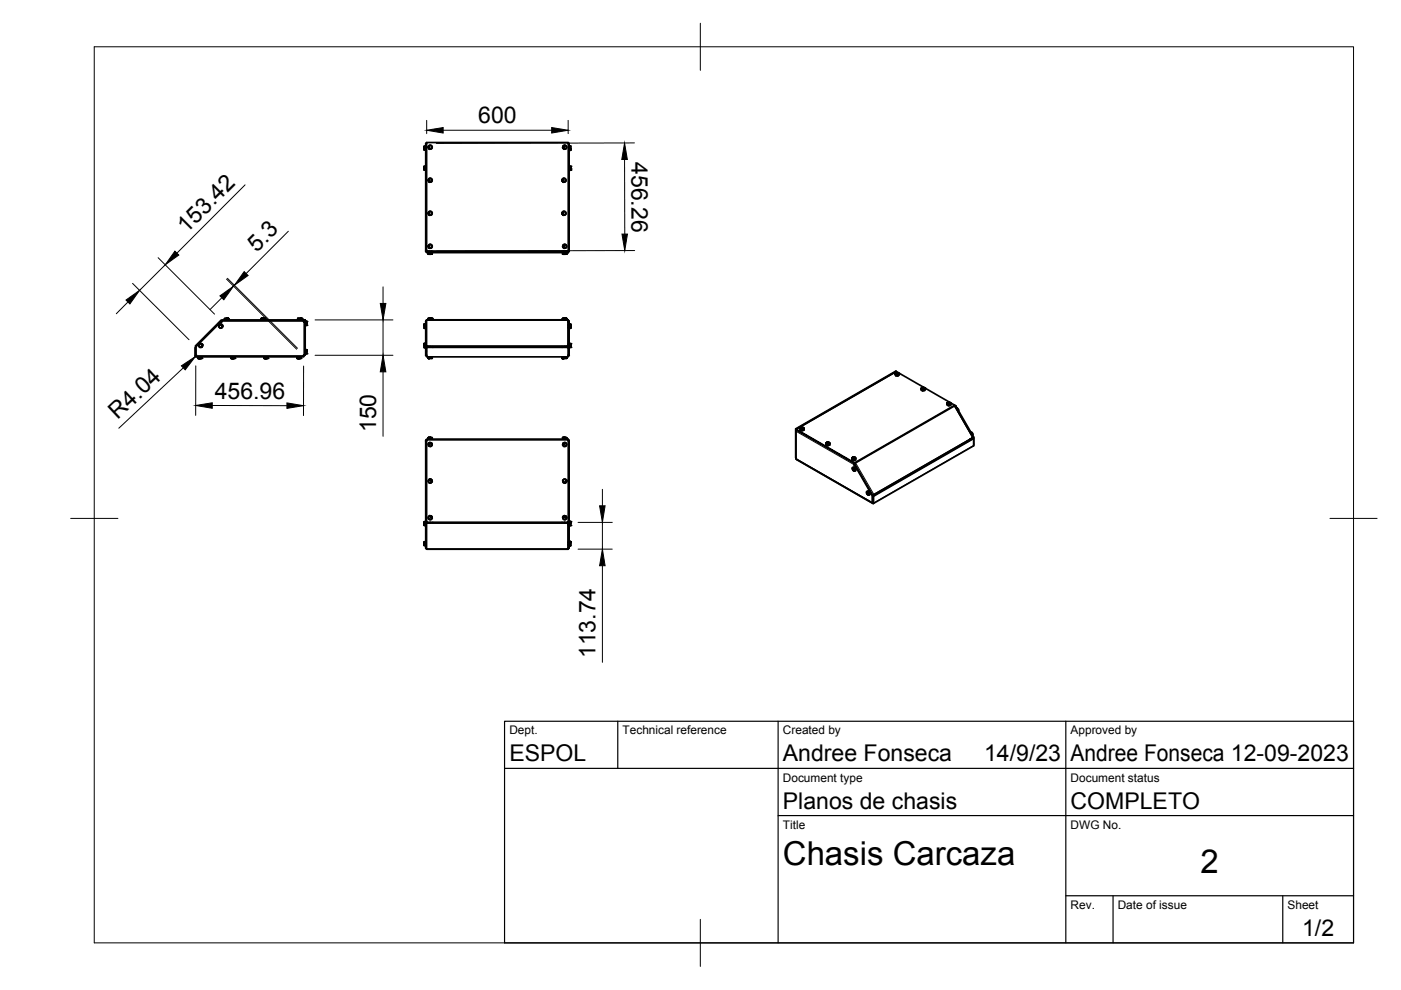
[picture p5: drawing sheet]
<svg xmlns="http://www.w3.org/2000/svg" width="297mm" height="210mm" viewBox="0 0 297 210" stroke-linecap="round" stroke-linejoin="round" font-family="sans-serif">
<!-- layer: Visible -->
<g fill="none" stroke="#000" stroke-width=".36">
<path d="M89.9 35.6v.2M89.9 35.8v.2M89.9 35.7h.3v.4h-.2M89.9 31.4h.3v.4h-.2M89.9 31.6v.1M89.9 35.4h.1M89.9 35.6h.1M89.9 35.9h.1M89.9 35.8h.1M89.9 31.6h.1M89.9 31.2h.1M89.9 35.3v.2"/>
<path d="M89.9 35.5v.1M89.9 35.5h.1M89.9 35.3v.8M89.9 35.5v.4M89.9 35.9v.2M89.9 31.1v.2M89.9 31.5v.1M89.9 31.3h.1M89.9 31v.8M89.9 31.2v.4M89.9 31.6v.2M89.9 31v.2"/>
<path d="M90 35.3h.2v.4M90 31h.2M90.2 31v.4M90.2 35.3h.1M90.2 31h.1M90.3 36l-.1 .1M90.3 31.8h-.1M90.5 30.3l-.2 .1v22.8M90.8 38.1v.2a.42 .42 0 0 0 .3 .3 .42 .42 0 0 0 .5-.2M90.8 38.2l.2 .1zM90.8 38.1l.2-.2a.42 .42 0 0 1 .5 0 .42 .42 0 0 1 .1 .5M90.8 31.1v.2a.42 .42 0 0 0 .3 .3 .42 .42 0 0 0 .5-.2"/>
<path d="M90.8 31.2l.2 .1zM90.8 38.1l.2 .1zM90.8 31.1l.2 .1zM90.9 38.1v.3M90.9 31.1v.3M90.9 38.1a.39 .39 0 0 1 .5-.3 .39 .39 0 0 1 .2 .6M91 38.3h.1M90.9 31.4h.1zM90.9 38.2h.1M90.9 31.2h.1M90.9 38h.2zM90.9 38.5h.1"/>
<path d="M90.9 31h.2zM90.9 31.4h.1M90.9 38.3l.1 .1M90.9 31.3l.1 .1M90.9 38.4h.1M91 38.5h.1M91 31.5h.1M91 31.4v.1M91.1 38.4l-.1 .1M91.1 38.4v.1M91.1 31.4l-.1 .1M91.1 31.4v.1"/>
<path d="M91.1 31.4h-.1M91.5 31l.2 .1-.1 .3M91.5 31l-.1-.2-.5 .1-.1 .2M91.5 31l.1 .4M91.5 31a.39 .39 0 0 0-.6 .1M91.6 38.4a.39 .39 0 0 1-.7 0M91.6 31.4a.39 .39 0 0 1-.7 0M119.2 38.1l-.1 .2a.42 .42 0 0 0 .4 .3 .42 .42 0 0 0 .5-.2M119.2 38.2l.1 .1zM119.2 38.1l.1-.2a.43 .43 0 0 1 .5 0 .43 .43 0 0 1 .2 .5M119.2 38.1a.39 .39 0 0 0 .2 .5 .39 .39 0 0 0 .5-.2M119.2 38.1a.39 .39 0 0 1 .5-.3 .39 .39 0 0 1 .2 .6"/>
<path d="M119.3 38.4h.1M119.2 38.1l.1 .1zM119.3 38.2h.1M119.3 37.9l.1 .2zM119.3 38.3l.1 .1M119.4 31.1l-.1 .2a.44 .44 0 0 0 .4 .3 .44 .44 0 0 0 .4-.2M119.4 31.2l.1 .1zM119.4 31.1a.39 .39 0 0 0 .2 .5 .39 .39 0 0 0 .5-.2M119.4 31.4h.1zM119.4 31.1l.1 .1zM119.4 38.5h.1M119.4 31.2h.1"/>
<path d="M119.4 38.4v.1M119.4 31h.2zM119.5 38.4l-.1 .1M119.5 31.3v.1M119.5 31.5h.1M119.5 31.4v.1M119.6 31.4l-.1 .1M119.6 31.4h.1M120 31l.2 .2-.1 .2M120 31l-.1-.2-.5 .1v.2M120 31l.1 .4M120 31a.39 .39 0 0 0-.6 .1"/>
<path d="M120.5 30.4v-.2h-30.1v23h30.3M120.5 30.4v22.9h-1.3v.1h1.3M120.5 30.4h.2v22.8M120.7 36v.1M120.7 31.8h.1M120.7 31.6v.3h.3M120.7 35.3h.1M120.7 31h.1M121 35.2v.9zM121 35.6h-.3v.4h.3M121 35.2h-.3v.4M121 30.9v.9"/>
<path d="M121 31.2h-.3v.4h.3M121 30.9h-.3v.3M121 36h.1M121 35.7v.1M121 35.8h.1M121 31.8v.1M121 31.5h.1M121 35.9h.1M121 31.6h.1M121 31.7h.1M121 36h-.3M121 35.8v.2"/>
<path d="M121 31.6v.1M121 31.5v.1M121 31.7v.1M90.3 53.2l.1 .2v-.2M90.3 53.2h.1M90.4 53.4h30.1v.2h-30.1zM90.4 53.2l1.4 .1v.1h-1.4M90.8 53.9h.1M90.8 53.9h.9h-.6M90.8 52.2l.2 .1zM90.8 45.1l-.1 .2 .2 .2M90.8 45.2l.2 .1z"/>
<path d="M90.8 52.1h.2zM90.8 45.1l.2 .1zM90.8 53.6h.1M90.9 45.1v.4M91 45.4h.1M90.9 52.1h.1M90.9 45.2h.1M90.9 53.9v-.3h-.2v.3h.4M90.9 52h.2zM91 52.4h.1M90.9 45h.2zM90.9 53.6h.5"/>
<path d="M90.9 53.9h.1M91 53.9h.1M91 53.2v.1M91 52.4h-.1h.1M91 53.9h-.2M91 52.5h.1M91 45.5h.1M91.1 52.4l-.1 .1M91.1 52.4v.1M91.1 45.4l-.1 .1M91.1 45.4v.1M91.1 53.9h.1"/>
<path d="M91.1 51.8l-.1 .1-.2 .3 .1 .3M91.1 51.8h.3l.1 .2M91.1 44.8h.3l.1 .2M91.1 44.8l-.3 .3M91.2 53.9h-.1M91.2 51.8l.3 .2M91.2 44.8l.3 .2M91.2 51.8a.39 .39 0 0 0-.3 .7M91.2 44.8l-.3 .3M91.3 53.9h-.1M91.3 53.9h.1M91.4 53.9h.1"/>
<path d="M91.4 53.9v-.3h.3v.3M91.4 53.9h-.1M91.5 53.2v.1M91.5 52l.2 .1-.1 .3M91.5 45l.2 .1-.1 .3M91.5 52l.1 .4M91.5 45l.1 .4M91.6 52.4l-.2 .2-.4 .1-.1-.2M91.6 45.4l-.1 .2h-.5l-.1-.1M91.6 53.6h.1M91.6 52.4a.39 .39 0 0 1-.7 .1M91.6 45.4a.39 .39 0 0 1-.7 .1"/>
<path d="M119.2 45.1l-.1 .2 .2 .2M119.2 45.2l.1 .1zM119.2 45.1l.1 .4M119.3 45.4h.1M119.2 45.1l.1 .1zM119.3 45.2h.1M119.3 53.9h.1M119.3 53.9h.9h-.5M119.3 45l.1 .1zM119.4 53.9h.1M119.4 52.2l.1 .1zM119.4 53.6h-.1"/>
<path d="M119.4 45.4h-.1M119.4 52.4h.1zM119.4 52.1h.1zM119.4 45.5h.1M119.4 52.1h.1M119.4 53.9v-.3h-.1v.3h.4M119.4 53.6h.5M119.5 45.4l-.1 .1M119.5 52v.1zM119.5 53.2v.1M119.5 53.9h.1M119.5 52.4h.1"/>
<path d="M119.5 44.8h.3l.1 .2M119.5 44.8l-.2 .1-.1 .2M119.5 52.5h.1M119.5 44.8l.4 .2M119.5 44.8l-.3 .3M119.6 52.4l-.1 .1M119.6 53.9h.1M119.7 53.9h-.1M119.7 51.8l-.3 .1-.1 .4 .1 .2M119.7 51.8h.2l.1 .2M119.7 51.8l.3 .2M119.7 51.8a.39 .39 0 0 0-.3 .7"/>
<path d="M119.7 53.9h.1M119.8 53.9h-.1M119.8 53.9h.1M119.9 53.9v-.3h.3v.3M119.9 45l.1 .2v.2M119.9 53.9h.1M119.9 45v.4M119.9 45.4a.39 .39 0 0 1-.6 .1M120 53.9h-.2M120 45.4l-.2 .2h-.4l-.1-.1M120 53.2v.1M120 52l.2 .2-.1 .2"/>
<path d="M120 52l.1 .4M120.1 53.6h.1M120.1 52.4a.39 .39 0 0 1-.7 .1M120.1 52.4l-.1 .2-.5 .1-.1-.2M120.5 53.2v.2l.2-.2M41.4 75.5v-1.8h.1l.1 1.8h22.8M41.4 75.5l.2 .2h22.8v-.2M42 76h.8M42 76h.1M42 75.7h.1M42.1 76h.2M42.1 76h.1"/>
<path d="M42.2 76h.1M42.2 73.1l-.1 .2a.43 .43 0 0 0 .5 .4 .43 .43 0 0 0 .3-.6M42.2 73.1l.1-.2 .4-.1 .2 .3M42.3 75.7h-.4v.3M42.3 76h.1M42.4 76h.2M42.4 76h.1M42.6 76h.1M42.7 76h-.1M42.7 73v.1M42.7 73h.1M42.7 75.7h.1"/>
<path d="M42.7 73.4l.1 .2zM42.7 76v-.3l.1 .3M42.7 75.7h-.4v.3M42.8 73h.1M42.8 73.3l.1 .1zM42.9 73.1h.1M42.8 73.2l.1 .1zM42.8 73.4h.1M42.8 76h-.7M42.8 73.1h.1zM42.9 73a.39 .39 0 0 1-.3 .6 .39 .39 0 0 1-.4-.6M42.9 73a.39 .39 0 0 0-.7 0"/>
<path d="M46.9 68.9h.1M46.9 68.8v.1M46.9 68.8h.1M47 68.9h.1M47 69l.2 .1zM47 69.2l.1 .2zM47.1 67.9h17.5v.1h-17.5zM47.1 68l-.2-.1-5.5 5.5 .2 .1M47.1 68v.3l-.1-.2-5.4 5.4v2h22.8M47.1 68.8l.1 .2a.42 .42 0 0 1-.2 .5 .42 .42 0 0 1-.5 0M47.1 69.1l.1 .1zM47.1 68.8l-.3-.1a.43 .43 0 0 0-.4 .3 .43 .43 0 0 0 .1 .5"/>
<path d="M47.1 68h17.3M47.1 68.8a.39 .39 0 0 1 0 .6 .39 .39 0 0 1-.5 0M47.1 68.8a.39 .39 0 0 0-.6 .1 .39 .39 0 0 0 .1 .5M47.1 68.9h.1M47.1 69.2h.1M47.6 67.6l.8-.1zM47.6 67.6v.2h.3M47.7 67.8v.1M47.9 67.6v.2h.5v-.2M48 67.5h.1M48.1 67.5h.1M48.2 67.5h.1"/>
<path d="M48.2 67.5h-.1M48.3 67.5h.1M48.4 67.5h.1M48.5 67.5v.3h-.1M48.5 67.5h.1M48.5 67.8l-.1 .1M49 75.7h.1M49.1 76h.2M49.1 76h-.2h.9M49.1 76h.1M49.2 76h.1M49.3 75.7h-.4v.3"/>
<path d="M49.3 76h.1M49.4 76h.2M49.4 76h.1M49.6 76h.1M49.7 75.7h.1M49.7 75.7h-.4v.3M49.8 76l-.1-.3v.3h-.1M49.8 76h-.7M55.4 67.6l.1-.1zM55.4 67.6v.2h.2v-.2M55.4 67.8v.1M55.4 67.5h.2"/>
<path d="M55.4 67.5h.1M55.5 67.5h.1M55.5 67.5h.4zM55.6 67.5h.2M55.6 67.5h.1M55.7 67.5h.1M55.8 67.5h.1M55.9 67.5h.3M55.9 67.5l.4 .1M55.9 67.5h.1M56 75.7h.1M56 67.5h.1"/>
<path d="M56.1 67.5h.1M56.1 67.6v.2h-.5M56.1 76h.1M56.1 76h-.2h.9M56.2 67.5h.1M56.2 76h.1M56.2 67.8v.1M56.2 67.5v.1M56.3 67.6v.2h-.2M56.3 76h.1M56.3 75.7h-.4v.3M56.3 76h.2"/>
<path d="M56.4 76h.1M56.5 76h.1M56.6 76h.1M56.7 76h-.1M56.7 75.7h-.4v.3M56.7 75.7l.1 .3zM56.8 76h-.7M62.9 75.7h.4M62.9 75.7v.3M63 76h.8M63 76h.5M63 75.7h.1"/>
<path d="M63.1 76h.2M63.1 67.6v.2M63.1 67.6h.1M63.1 67.6v.2l.1-.2M63.2 67.5l.8 .1zM63.2 76h.1M63.3 76h.1M63.4 76h.1M63.5 76h.1M63.5 76h.3v-.3l-.1 .3h-.1M63.6 76h.1M63.6 67.6v.2h.4v-.2"/>
<path d="M63.6 67.8l-.4 .1M63.6 67.5h-.1M63.6 67.5h.1M63.6 67.5h.2M63.7 75.7h-.4v.3M63.7 75.7h.1M63.8 67.5h.1M63.9 67.5h.1M63.9 67.8v.1M64 67.5v.3M64.4 68v.2zM64.4 68.2h.2z"/>
<path d="M64.4 75.3h.2zM64.4 75.3v.2zM64.6 67.8h.1v7.5h-.1zM64.6 68.2v7.1M64.7 74.2v.4h.3M64.7 68.9v.1M64.7 74.9v.1M64.7 68.2v.4h.3M64.7 68.6v.4h.3M64.7 74.6v.4h.3M64.7 68.2h.1M65 74.2v.8z"/>
<path d="M65 68.2l-.3-.1 .3 .1M65 68.5h.1M65 68.2v.8zM65 74.2l-.3-.1 .3 .1M65 74.5h.1M65 74.4h.1M65 68.2h.1M65 68.4h.1M65 68.3h.1M65 74.2h.1M65 68.4v.1M65 68.2v.2"/>
<path d="M65 74.4v.1M65 74.2v.2M89.9 68.9h.1M89.9 68.8h.1M89.9 73h.1M89.9 72.9h.1M89.9 68.8v.2M89.9 69h.1M89.9 68.8l.1 .8M89.9 72.9v.2M89.9 73.1h.1M89.9 72.9l.1 .8"/>
<path d="M90 68.7l-.1 .1zM90 68.9h.2v.5h-.2M90 68.7h.2v.2M90 72.8l-.1 .1M90 73h.2v.5h-.2M90 72.8h.2v.2M90.2 69.4v.2h-.2M90.2 73.5v.2h-.2M90.2 68.8h.1M90.2 72.9h.1M90.3 73.5h.1M90.3 69.5h-.1"/>
<path d="M90.3 73.6l-.1 .1M90.4 73.5l.2-.1h29.6l.5 .1M90.4 75.3v-7.2h-.1v7.2l.2 .2M90.4 75.3h.1M90.4 68v5.5M90.4 74.4h.1M90.4 68l-.1 .1M90.4 73.7h30.1v2h-30.1zM90.4 67.9h30.1l-.1 .1M90.6 73.5v.2M90.7 67.6l.1 .2-.4 .1M90.8 67.6v.2h.1v-.2"/>
<path d="M90.8 76h.1M90.8 67.5l-.1 .1M90.8 67.5h.1M90.8 67.5h.8M90.8 67.8v.1M90.8 76h.2M90.8 75.7h.1M90.9 67.8h.4M90.9 76h.1M90.9 76v-.3h.5v.3M90.9 75.7h-.2v.3M91 76h.1"/>
<path d="M91 67.5h.1M91 67.5h-.2M91.1 67.5h.1M91.1 76h.1M91.2 67.5h.1M91.2 73.5h.1M91.2 67.5h.2M91.2 73.5h-.6M91.3 67.6v.2h.4v-.2M91.4 67.5h.1M91.4 75.7h.3v.3M91.4 67.5h.2"/>
<path d="M91.5 67.5l-.7 .1M91.5 67.5h.1M91.6 67.5h.1M91.6 75.7h.1M91.6 67.8v.1M91.6 67.5l.1 .1M91.6 76h-.8M91.7 67.6v.2h27.6v-.2M91.8 73.5v.2M119.1 76h.1M119.2 73.5v.2M119.2 75.7h.1"/>
<path d="M119.2 76h.1M119.3 67.6h.1M119.3 67.6v.2h.1v-.2M119.3 75.7h-.2l.1 .3M119.3 76h.1M119.3 67.8l.1 .1M119.4 76h-.1M119.4 75.7h-.1M119.4 67.5h.1M119.4 76h.1M119.4 75.7h-.1v.3M119.5 76h.1"/>
<path d="M119.5 67.5h.1M119.5 67.5h.2M119.5 67.5h-.1M119.6 76h.1M119.6 67.5h.1M119.6 67.5h.5M119.6 67.5l-.3 .1M119.7 67.5h.1M119.7 73.5h.1M119.7 73.5h.6M119.8 67.5h.1M119.8 67.6v.2h-.4"/>
<path d="M119.8 67.8l.7 .1M119.9 67.5h.1M119.9 76v-.3h-.5v.3M119.9 75.7h.3v.3M120 67.5h-.2M120 67.5h.1M120.1 67.5h.1M120.1 75.7h.1M120.1 67.5l-.8 .1M120.1 67.8v.1M120.1 67.5l.1 .3zM120.2 76h-.8"/>
<path d="M120.3 73.5v.2M120.3 73.5h-29.7M120.4 68l.2 .1M120.4 68v5.7M120.4 68.1h.1M120.4 69.4h.1M120.4 68.9h.1M120.4 73h.1M120.4 68l-.2-.1h-29.6l-.2 .1M120.5 68.2h.1M120.5 75.3h.1M120.5 68.1l-.1 .1"/>
<path d="M120.5 68.1v.1M120.5 75.3v-7.2h.2v7.2l-.2 .2M120.7 69.5h.1M120.7 73.6v.1M120.7 68.9v.4h.3M120.7 72.9v.4h.3M120.7 69.3v.3h.3M120.7 73.3v.4M120.7 68.8h.1M120.7 73.7h.3M120.7 72.9h.1M121 68.9h-.3v-.2h.3v.4"/>
<path d="M121 72.9l-.3-.1h.3v.3M121 69.2v.2M121 69.3h.1M121 69.1h.1M121 68.8v.1M121 69.2h.1M121 68.8v.8v-.5M121 73.3h.1M121 73v.1M121 73.4h.1M121 72.9v.8v-.2M121 73.1v.4"/>
<path d="M121 73.5h.1M121 68.9h.1M121 69h.1M121 69.4h.1M121 68.7v.1M121 73.6h.1M121 73.2h.1M121 73h.1M121 73.1h.1M121 68.9v.2M121 69.1v.1M121 73.4v.2"/>
<path d="M121 73.1v.1M121 73.2v.1M121 73.3v.1M189.8 79.2l.1 .5v-.2M189.9 79.3h.1M189.8 79.3h.1M189.8 79.2h.2zM189.8 79.2h.2M189.9 79.2h.1M189.9 79.1l-.1 .1v.1M189.9 79.1h.1zM189.9 79.1l.1 .1"/>
<path d="M189.9 79.2l.1 .1M189.9 79.3h-.1M189.9 79.2v.1M189.9 79.1v.2M189.9 79.3l.1 .1M190 79.1h.1M189.9 79.1h.1M190 79.3h-.1M190 79.2h-.1M190 79.3l-.1 .1M190 79.3v.1M190 79.3h.1"/>
<path d="M190 79.1h.1zM190 78.8l-.1-.1-21.2 12.2M190 78.8l12.4 7.1v.1M190 79.1v.1M190 78.8l-21.2 12.2M190.1 79v.1M190.1 79.1h.1M190.1 79.3l-.2 .1M190.1 79.7h.1M190.3 79l.3 .2M190.3 79l-.4 .1M190.4 79.5v.2h-.5"/>
<path d="M190.6 79.2l.1 .1-.3 .2h-.5l-.1-.2M190.6 79.2l-.2 .2-.5-.1M190.7 79.3v.2l-.3 .2M90.3 93.4l.1-.1v17.5h30.1v-17.5h-30.1v-.2h30.1l.2 .3M90.3 93.4v22.9h.1v-5.5h-.1M90.4 93.4h-.1M90.7 92.8v.3h.3v-.3M90.8 92.8h.1M90.8 93.1h.1M90.9 94.1h.1M90.9 92.8h.1M90.9 92.8h.4z"/>
<path d="M91 94.1h.1M90.9 92.8h-.1M91 94.1v-.2v.2M91.1 93.9l.1 .1zM91.1 92.8h.1M91.2 92.8h-.3M91.2 92.8h.1M91.2 94h.1M91.3 93.9l-.1 .1zM91.3 92.8h.3M91.3 92.8h.4M91.3 92.8h.1"/>
<path d="M91.3 93.9l-.2-.1a.42 .42 0 0 0-.3 .4 .42 .42 0 0 0 .3 .4M91.3 93.9l.3 .2M91.3 93.9a.39 .39 0 0 0-.5 .2 .39 .39 0 0 0 .3 .5M91.4 93.9v.2zM91.5 92.8v.3h-.5M91.6 94.1l.1 .3-.2 .1-.2 .2-.2-.1M91.6 93.1h.1M91.6 94.1a.39 .39 0 0 1-.5 .5M91.7 92.8v.3h-.2M119.3 92.8h.1M119.3 93.1h.1M119.4 94.2h.1"/>
<path d="M119.4 92.8h.1M119.4 92.8h.4zM119.4 94h.1M119.4 94.1h.1M119.5 92.8h-.1M119.5 94h.1zM119.5 94.2h-.1M119.5 94.1h.1M119.5 94l-.1 .1M119.5 92.8h.2M119.5 92.8h.1M119.5 92.8v.3h-.2v-.3"/>
<path d="M119.6 92.8h.1M119.7 93.9v.1zM119.7 94h.1M119.7 93.8l-.2 .1-.1 .2M119.7 93.8h.2l.2 .2M119.7 92.8h.1M119.7 93.8l.3 .2M119.7 93.8l-.3 .3M119.8 92.8h.3M119.8 92.8h.4M119.8 93.9v.1zM119.8 92.8h.2"/>
<path d="M120 92.8v.3h-.5M120 94a.39 .39 0 0 1-.2 .6 .39 .39 0 0 1-.4-.5M120.1 94l.1 .2a.43 .43 0 0 1-.5 .5 .43 .43 0 0 1-.3-.6M120.1 93.1h.1M120.2 92.8v.3h-.2M120.5 93.4h.2M120.5 93.4h.1M120.7 93.4v22.9h-.2M168.7 91.4l.1 6 16.2 9.3M168.8 91.3v.2l.1-.3-.1 .1-.1-.4v6.2M168.9 97.4l16.2 9.3h.1M169.7 90.8v.2l.3 .1 .5-.1v-.2"/>
<path d="M169.7 91v.2l.4 .1v-.2M169.8 90.8h.1M169.7 90.8h.1M169.7 90.8l.1 .1M169.7 90.8l.4 .3 .4-.3M169.7 90.7l.2 .1zM169.7 90.9h.1h-.1M169.7 90.9h.1M169.7 90.7l.2 .1M169.8 90.9h-.1M169.8 90.9h.1M169.8 90.7h.1z"/>
<path d="M169.8 90.7l.1 .1M169.9 90.7h.1M169.9 90.6l.2 .1zM169.9 90.6l.1 .1M170 90.7h.1M170 90.6v.1M170.1 90.7h-.1M170.2 90.6h-.3l-.2 .2M170.2 90.6l.3 .2M170.3 90.6h-.4l-.2 .2M170.3 90.6l.2 .2M170.5 91v.2l-.4 .1"/>
<path d="M170.5 90.7v.5M175.1 93.9v.5v-.2M175.2 93.9h.1M175.3 93.9h.1M175.3 93.8h.4M175.3 93.8h.1M175.3 93.8l.1 .1M175.3 93.8l-.2 .1a.38 .38 0 0 0 .6 .3M175.3 93.8l-.1 .3 .6 .1M175.4 93.9h.1M175.4 93.8v.1M175.4 93.8h.1"/>
<path d="M175.5 93.8v.1M175.5 93.9h-.1M175.5 93.8h.1M175.6 93.8v.1M175.6 94.3v.2l-.5-.1M175.7 93.9h.1M175.6 93.9h.1M175.6 93.8h.1M175.7 93.9h.1zM175.7 93.8l.2 .2M175.7 93.8h-.4M175.8 93.8v.1"/>
<path d="M175.8 93.9h-.1M175.9 94l-.1 .2M175.9 94v.2h-.2M175.9 94.2v.2l-.3 .1M180.6 97.1v.5v-.3M180.7 97l.1 .1M180.7 97h.1M180.8 97.1h.1M180.8 99.2h.1M180.8 99.2v.1M180.8 99.2l.1 .1M180.8 97h.4"/>
<path d="M180.8 97h.1M180.8 97l-.2 .1v.2l.2 .1M180.8 97l-.2 .2 .2 .2M180.8 99.3h.1M180.8 97.4h.4M180.8 97v.1M180.9 99.2v.1M180.9 99.2l.2 .1M180.9 99.2l-.2 .1 .2 .4M180.9 99.2l.1-.1 .3 .4v.4h-.2M180.9 99.3h-.1M180.9 99.7l.2 .2"/>
<path d="M180.9 99.2h-.2l.2 .5M180.9 97h.1M180.9 99.2h.1M180.9 99.3h.1M181 97h-.1M181 99.2v.1zM181 96.9l.1 .1zM181 96.9v.1M181 99.3h-.1M181 99.3h.1M181 99.2h.1M181 99.1l.2-.1 .3 .4"/>
<path d="M181 99.2v.1M181.1 99.4h.1M181 97h.1M181.1 97h.1M181 97.5v.2l-.4-.1M181.1 98.4h.1l3.8 6.6 .1 1.5M181.1 99.3l-.1 .1M181.1 99.3v.1M181.1 98.5v.1M181.1 99.3l.2 .4-.2 .2M181.1 98.3h.1M181.2 98.3l-.1 .3v-.2l3.8 6.7v1.5h.2"/>
<path d="M181.2 99.4v.1M181.2 99.5h-.1M181.2 97h.1zM181.2 97h.1M181.2 97h-.1M181.2 98.1l-12.4-7.1v.1l12.4 7.2M181.2 99l-.5 .2M181.2 97l.2 .1M181.2 97h-.4M181.2 97l.2 .2M181.2 97.3l-.4 .1M181.3 97h.1"/>
<path d="M181.3 99.5l.2-.1v.4l-.2 .1M181.3 97l-.1 .1M181.3 99.2h.1M181.4 98.1l-.2 .2M181.4 97.2l-.2 .1M181.4 97.1v.2l-.2 .1M181.4 97.3v.2l-.4 .2M195.3 82.5v.2l.3 .2M195.3 82.4v.1l.3 .2 .3-.1M195.3 82.4l.2 .2h.4M195.7 82.2l.1 .1M195.8 82.2h.1"/>
<path d="M195.8 82.2h-.1M195.9 82.2h.1M195.9 82.3h.1M195.9 82.2v.1M195.9 82.3h.1zM195.9 82.2l.2 .1v.2l-.2 .1M195.9 82.4l.1 .1zM195.9 82.4l.1 .1M195.9 82.4h.2zM195.9 82.2h-.3l-.3 .2M196 82.2l.1 .2-.2 .2M196 82.2h-.4l-.3 .2"/>
<path d="M196 82.5h.1M196 82.5h-.1M196 82.2h.1M196 82.3h-.1M196 82.4h.1M196 82.2l-.1 .1M196 82.3h.1M196 82.3l-.1 .1M196.1 82.4h-.2M196.1 82.6v.2l-.5 .1v-.2M196.1 82.3v.5M200.8 85.5v.2l.4 .1 .4-.1v-.2"/>
<path d="M200.8 85.7v.2l.4 .2v-.3M200.8 85.5h.1M200.8 85.5l.4 .3 .4-.3M200.8 85.6h.1M200.9 85.4h.1zM200.9 85.5h.1M200.9 85.6h.1M200.9 85.4h.1M201 85.6h-.2M201 85.6l-.1 .1M201 85.5h-.1M201 85.4h.1z"/>
<path d="M201 85.4h.1M201 85.4l-.2 .1M201 85.4l-.1 .1M201 85.4l.3-.1 .3 .2M201 85.3l-.2 .2M201 85.3h.4l.2 .2M201.1 85.3l.1 .1zM201.1 85.3v.1M201.1 85.4h.1M201.2 85.3l-.1 .1M201.2 85.4h-.1M201.6 85.7v.2l-.4 .2"/>
<path d="M201.6 85.4v.5M202.4 85.9l-21.2 12.2v.2M202.4 86l3.9 6.8M202.4 86h.1M202.4 86l.2 .1M202.4 86l-21 12.1M202.5 86.2l3.9 6.7M202.5 86.1h.1l3.9 6.6v1.5M202.9 86.5l.3 .3v.4M203.2 86.8l-.1 .1M204 94.1l.1 .1M204.1 94.1h.1"/>
<path d="M205 93.6v.1M205.2 93.6h-.1M205.8 91.5l.4 .3v.5M206.1 91.7l-.1 .1M206.2 92.8h.1M206.3 92.8l-.8 .4 .7-.3M206.3 92.2h-.1M206.3 92.8l-21.3 12.2M206.3 92.9l.1 1.6-21.2 12.3M206.3 92.9l-21.2 12.2M206.4 93l-21.2 12.2M206.5 92.7l-.1 .1"/>
<path d="M206.5 94.2h.1M89.9 110.8h.1M89.9 111.2h.1M89.9 115.5h.1M89.9 110.8v.4zM89.9 111.1v.2M89.9 111.3h.1M89.9 110.7v.2M89.9 110.9h.1M89.9 111h.3v.4h-.2M89.9 110.6v.2M89.9 111.2l.1 .2z"/>
<path d="M89.9 115.1v.4zM89.9 115.3v.3M89.9 115.1v.1M89.9 115.1h.1M89.9 115.2l.3 .1v.4h-.2M89.9 114.9v.2M89.9 115.5l.1 .2zM90 110.6h.2v.4M90 114.9h.2v.4M90.2 110.6l.1 .1M90.2 114.9h.1M90.3 110.8h.1v5.5l.2 .1h29.6l.2-.1"/>
<path d="M90.3 111.4h-.1M90.3 115.6h-.1M90.4 110.7l.2 .2h29.6l.2-.2M90.6 110.7h29.7M90.8 109.9l.1 .2h.2M90.8 109.9l.3 .2M91.1 101.7h.1zM91.1 109.4h.1M91.1 101.7h.1M91.1 109.5h.1M91.2 109.4l-.1 .1M91.2 109.4v.1"/>
<path d="M91.2 101.7l-.1-.1 .1 .2M91.2 110.8h.1M91.3 101.7h.1M91.2 109.5h.1M91.2 101.7h.1M91.3 109.5h.1M91.3 109.6l.2-.1zM91.4 109.6h.1zM91.4 101.7v.1zM91.4 101.9h.1zM91.4 109.7l.2 .1zM91.4 102l.2 .1z"/>
<path d="M91.5 109.6h.1M91.5 101.9h.1M91.5 110l-.4 .1M91.5 110l-.2 .2-.2-.1M91.6 109.6l-.1-.2a.42 .42 0 0 0-.5 0 .42 .42 0 0 0-.2 .5M91.6 109.6l.1 .3-.2 .1M91.6 101.9l-.1-.2a.43 .43 0 0 0-.6 0 .43 .43 0 0 0 0 .6 .43 .43 0 0 0 .6 0M91.6 101.9l.1 .2-.2 .2M91.6 101.9l-.1 .3M91.6 101.9a.39 .39 0 0 0-.6-.3 .39 .39 0 0 0-.1 .6 .39 .39 0 0 0 .6 0M91.6 109.6a.39 .39 0 0 0-.5-.2 .39 .39 0 0 0-.3 .5M91.6 109.6l-.1 .4"/>
<path d="M91.8 110.8h.1M119.2 110.8h.1M119.4 109.6h.1M119.5 109.6h.1M119.5 109.4h.1M119.6 109.5h-.1M119.6 109.4l.1 .1zM119.7 110.8h.1M119.8 102.2l.1 .1zM119.8 109.5h.1M119.8 109.4l-.1 .1zM119.8 109.4l-.2-.1a.43 .43 0 0 0-.3 .4 .43 .43 0 0 0 .3 .4"/>
<path d="M119.8 109.4h.3v.3M119.8 109.4l.3 .3M119.8 109.4a.39 .39 0 0 0-.4 .2 .39 .39 0 0 0 .2 .5M119.9 109.4v.2zM119.9 102.2l.1 .1zM119.9 102.2h.1M120 102.1l.1 .1zM120 102.3l-.2 .2-.2-.1M120 102.3h-.4M120 102h.1M120 110l-.2 .2-.2-.1M120 101.9h.1"/>
<path d="M120 110l-.4 .1M120.1 101.9h.1M120 101.8v.1M120.1 101.8l-.1 .1M120.1 109.7l-.1 .3M120.1 101.9a.39 .39 0 0 0-.6-.2 .39 .39 0 0 0 .1 .6M120.1 101.9l-.1 .4M120.1 109.7l.1 .2-.2 .1M120.1 102l.1 .2-.2 .1M120.1 102v-.3a.43 .43 0 0 0-.7 0 .43 .43 0 0 0 .2 .7M120.4 116.3l.1 .2-30.1-.2M120.4 110.8v5.5"/>
<path d="M120.4 116.3h.1M120.4 111.3h.1M120.4 115.5h.1M120.4 115h.1M120.5 116.3h.1M120.5 110.8h.2M120.5 110.8v5.5M120.7 115.6h.1M120.7 110.9v.5h.3M120.7 115v.5h.3M120.7 115.5v.2h.3M120.7 110.6v.1"/>
<path d="M120.7 114.9h.1M121 110.6v.2zM121 110.6h-.3v.3h.3M121 114.8v.1M121 114.8h-.3v.2h.3M121 110.8h.1M121 110.7h.1M121 110.6v.1M121 110.8a.43 .43 0 0 1-.3 .6M121 110.8v.6M121 114.9h.1M121 114.9v.8"/>
<path d="M121 110.9h.1M121 111h.1M121 115.1h.1M121 115h.1M121 110.7v.1M121 110.9v.1M121 114.9v.1M121 115v.1M183.8 104.3h.1M183.8 104.3l.1 .1M183.8 104.4h.1M183.9 104.3h.1"/>
<path d="M183.9 104.3v.1M183.9 104.3l-.1 .1M183.9 104.2l.4 .4v.3l-.2 .1M183.9 104.8l.2 .2M183.9 104.2l-.2 .1 .2 .5M183.9 104.8l-.2-.4 .2-.2 .3 .4v.3M183.9 104.8l.3 .1M184 104.3v.1zM184 104.3h.1M184 104.3v.1M184 104.4h.1M184 104.2l.2-.1 .3 .4"/>
<path d="M184.1 104.5h.1M184 104.5h.1M184.1 104.4v.1M184.1 104.4h.1M184.1 104.5l.1 .1zM184.2 104.5v.1M184.2 104.5h.1M184.2 104.6h-.1M184.2 104.6h.1M184.2 104.1l-.5 .1M184.3 104.6l.2-.1v.3l-.2 .1M184.3 104.3h.1"/>
<path d="M185 105l-.1 .1M185.1 105.2h.1M185.1 106.5h.1M185.1 106.6v-1.5l.1 1.6M185.1 105.5h.1M185.1 105.4h.1M185.3 104.9l-.2 .1"/>
</g>
<g fill="#000">
<circle cx="91" cy="38.2" r=".18"/>
<circle cx="91" cy="31.4" r=".18"/>
<circle cx="91" cy="38.5" r=".18"/>
<circle cx="119.3" cy="38.2" r=".18"/>
<circle cx="119.4" cy="38.5" r=".18"/>
<circle cx="119.5" cy="31.5" r=".18"/>
<circle cx="121" cy="36.1" r=".18"/>
<circle cx="121" cy="35.3" r=".18"/>
<circle cx="121" cy="35.8" r=".18"/>
<circle cx="91" cy="52.5" r=".18"/>
<circle cx="91" cy="45.5" r=".18"/>
<circle cx="119.4" cy="45.5" r=".18"/>
<circle cx="119.5" cy="52.5" r=".18"/>
<circle cx="119.6" cy="52.5" r=".18"/>
<circle cx="42" cy="76" r=".18"/>
<circle cx="42.7" cy="73.1" r=".18"/>
<circle cx="42.8" cy="76" r=".18"/>
<circle cx="42.8" cy="73" r=".18"/>
<circle cx="46.9" cy="68.9" r=".18"/>
<circle cx="46.9" cy="68.8" r=".18"/>
<circle cx="47.6" cy="67.5" r=".18"/>
<circle cx="48.2" cy="67.5" r=".18"/>
<circle cx="49" cy="76" r=".18"/>
<circle cx="49.8" cy="76" r=".18"/>
<circle cx="56" cy="76" r=".18"/>
<circle cx="56.2" cy="67.5" r=".18"/>
<circle cx="56.8" cy="76" r=".18"/>
<circle cx="63" cy="76" r=".18"/>
<circle cx="63.2" cy="67.5" r=".18"/>
<circle cx="63.6" cy="67.5" r=".18"/>
<circle cx="63.8" cy="76" r=".18"/>
<circle cx="63.8" cy="67.5" r=".18"/>
<circle cx="64" cy="67.5" r=".18"/>
<circle cx="65" cy="68.2" r=".18"/>
<circle cx="65" cy="75" r=".18"/>
<circle cx="65" cy="69" r=".18"/>
<circle cx="89.9" cy="73.1" r=".18"/>
<circle cx="89.9" cy="69" r=".18"/>
<circle cx="90.8" cy="67.5" r=".18"/>
<circle cx="91.2" cy="67.5" r=".18"/>
<circle cx="91.6" cy="67.5" r=".18"/>
<circle cx="119.3" cy="67.5" r=".18"/>
<circle cx="119.6" cy="67.5" r=".18"/>
<circle cx="121" cy="73.7" r=".18"/>
<circle cx="121" cy="72.9" r=".18"/>
<circle cx="189.8" cy="79.3" r=".18"/>
<circle cx="189.9" cy="79.3" r=".18"/>
<circle cx="190" cy="79.2" r=".18"/>
<circle cx="190" cy="79.3" r=".18"/>
<circle cx="190.1" cy="79.1" r=".18"/>
<circle cx="91" cy="94.1" r=".18"/>
<circle cx="119.4" cy="94.2" r=".18"/>
<circle cx="119.6" cy="94" r=".18"/>
<circle cx="169.7" cy="90.9" r=".18"/>
<circle cx="169.8" cy="90.9" r=".18"/>
<circle cx="175.2" cy="93.9" r=".18"/>
<circle cx="175.3" cy="93.9" r=".18"/>
<circle cx="175.6" cy="93.8" r=".18"/>
<circle cx="180.7" cy="97" r=".18"/>
<circle cx="180.8" cy="97" r=".18"/>
<circle cx="180.8" cy="99.2" r=".18"/>
<circle cx="180.8" cy="97.1" r=".18"/>
<circle cx="180.8" cy="99.3" r=".18"/>
<circle cx="180.9" cy="99.3" r=".18"/>
<circle cx="181.1" cy="99.3" r=".18"/>
<circle cx="195.7" cy="82.2" r=".18"/>
<circle cx="195.8" cy="82.2" r=".18"/>
<circle cx="195.9" cy="82.3" r=".18"/>
<circle cx="195.9" cy="82.4" r=".18"/>
<circle cx="196" cy="82.2" r=".18"/>
<circle cx="196" cy="82.5" r=".18"/>
<circle cx="196" cy="82.3" r=".18"/>
<circle cx="200.9" cy="85.6" r=".18"/>
<circle cx="200.9" cy="85.5" r=".18"/>
<circle cx="201" cy="85.5" r=".18"/>
<circle cx="201" cy="85.4" r=".18"/>
<circle cx="202.4" cy="86" r=".18"/>
<circle cx="205.5" cy="93.2" r=".18"/>
<circle cx="91.2" cy="109.4" r=".18"/>
<circle cx="91.2" cy="101.7" r=".18"/>
<circle cx="119.4" cy="109.6" r=".18"/>
<circle cx="119.7" cy="109.5" r=".18"/>
<circle cx="120" cy="101.9" r=".18"/>
<circle cx="120" cy="101.8" r=".18"/>
<circle cx="121" cy="110.6" r=".18"/>
<circle cx="121" cy="111.4" r=".18"/>
<circle cx="183.8" cy="104.4" r=".18"/>
<circle cx="183.8" cy="104.3" r=".18"/>
<circle cx="183.9" cy="104.4" r=".18"/>
<circle cx="184.1" cy="104.4" r=".18"/>
</g>
<!-- layer: Visible Narrow -->
<g fill="none" stroke="#000" stroke-width=".21">
<path d="M189.9 79.3h.1M189.9 79.4h.1M190 79.3h.1M168.9 91.2l12.3 7.1 3.8 6.7h.2M169.7 90.9h.1M169.8 90.8h.1M169.8 90.9h.1M169.8 90.8v.1M175.3 93.9h.1M175.4 93.9h.1M175.4 93.8h.1M180.7 97h.1"/>
<path d="M180.8 97v.1M180.8 99.2h.1M180.8 99.3h.1M180.8 97.1h.1M180.8 97h.1M180.9 99.3h.1M180.9 99.2v.1M180.9 97h.1M181.1 98.5l-12.3-7v5.8l16.1 9.2h.2v.3M181.4 98.1l3.8 6.8M195.8 82.2v.1M195.8 82.2h.1"/>
<path d="M195.9 82.2v.1M195.9 82.3h.1M200.8 85.6h.1M200.9 85.6h.1M200.9 85.5h.1M202.4 86.1l3.8 6.8M202.4 86v.1M202.5 86.2h.1M205 93.5l.1 .1M205.1 93.5l.1 .1M206.2 92.9h.1M206.3 92.8l-.1 .1"/>
<path d="M206.4 94.5l-21.2 12.2-.1-.1M206.4 94.2h.1M183.8 104.3h.1M183.9 104.4h.1M183.9 104.3h.1"/>
</g>
<!-- layer: BORDER -->
<path d="M20 9.9h267v190h-267zM148.5 4.9v10M15 109.9h10M282 109.9h10M148.5 194.9v10" fill="none" stroke="#000" stroke-width=".21"/>
<!-- layer: TITLEBLOCK -->
<path d="M107 152.9h180v47h-180zM131 152.9v10M165 152.9v47M226 152.9v47M107 162.9h180M165 172.9h122M226 189.9h61M236 189.9v10M272 189.9v10" fill="none" stroke="#000" stroke-width=".25"/>
<!-- layer: FD_Dimensions -->
<g fill="none" stroke="#000" stroke-width=".21">
<path d="M52 39.2l-14.5 14.5M90.5 25.5v2.8M94 27.6h23M120.5 25.5v2.8M132.4 33.8l.1 15.8M134.5 30.3l-42 .1M33.5 54.6l12 12M35 56.1l-5.4 5.5M48 59.2l14.9 14.8M48.2 59l14.9 14.8M61.1 49l-8.9 9M134.6 53.1l-42 .1"/>
<path d="M27.1 64l-2.4 2.5M28.1 60.1l12 11.9M38.9 78l-13.7 12.8M41.5 77.6v10.5M41.6 75.5l-.2 .1M47 63.1l-2.4 2.5M49.7 60.5l-.2 .2M64.4 77.6l-.1 10.5M66.8 67.8h16.5M66.8 75.3h16.5M81.2 60.8v3.5M81.2 67.8v7.5"/>
<path d="M81.2 78.8v13.7M45 86h15.8M122.6 110.8h7.2M122.6 116.4h7.2M127.7 103.8v3.4M127.7 110.8v5.6M127.7 119.9v20.5"/>
</g>
<g fill="#000" stroke="#000" stroke-width=".21">
<path d="M90.5 27.6l3.5-.6v1.2zM117 27l3.5 .6-3.5 .6zM132.4 30.3l.6 3.5h-1.2zM37.1 53.2l.8 .9-2.9 2zM51.8 57.6l.8 .8-2.9 2.1zM131.9 49.6h1.1l-.5 3.5zM26.7 63.6l2.9-2-2.1 2.8zM38.5 77.6l2.9-2-2.1 2.8zM46.6 62.7l2.9-2-2 2.9zM80.6 64.3h1.2l-.6 3.5zM81.2 75.3l.6 3.5h-1.2zM41.5 86l3.5-.6v1.2z"/>
<path d="M60.8 85.4l3.5 .6-3.5 .6zM127.1 107.2h1.2l-.6 3.6zM127.7 116.4l.6 3.5h-1.2z"/>
</g>
<g font-size="7">
<text x="166" y="183.4">Chasis Carcaza</text>
<text x="254.5" y="185.2">2</text>
</g>
<g font-size="4.9">
<text x="101.4" y="26.2">600</text>
<text x="133.9" y="34.3" transform="rotate(90 133.9 34.3)">456.26</text>
<text x="39.6" y="49.5" transform="rotate(-45 39.6 49.5)">153.42</text>
<text x="54.5" y="53.7" transform="rotate(-45 54.5 53.7)">5.3</text>
<text x="24.9" y="89" transform="rotate(-43 24.9 89)">R4.04</text>
<text x="45.5" y="84.5">456.96</text>
<text x="79.8" y="91.6" transform="rotate(-90 79.8 91.6)">150</text>
<text x="126.3" y="139.6" transform="rotate(-90 126.3 139.6)">113.74</text>
<text x="108" y="161.4">ESPOL</text>
<text x="166" y="161.4">Andree Fonseca</text>
<text x="208.7" y="161.4">14/9/23</text>
<text x="227" y="161.4">Andree Fonseca 12-09-2023</text>
<text x="166" y="171.4">Planos de chasis</text>
<text x="227" y="171.4">COMPLETO</text>
<text x="276.1" y="198.6">1/2</text>
</g>
<g font-size="2.5">
<text x="108" y="155.7">Dept.</text>
<text x="132" y="155.7">Technical reference</text>
<text x="166" y="155.7">Created by</text>
<text x="227" y="155.7">Approved by</text>
<text x="166" y="165.7">Document type</text>
<text x="227" y="165.7">Document status</text>
<text x="166" y="175.7">Title</text>
<text x="227" y="175.7">DWG No.</text>
<text x="227" y="192.7">Rev.</text>
<text x="237" y="192.7">Date of issue</text>
<text x="273" y="192.7">Sheet</text>
</g>
</svg>
